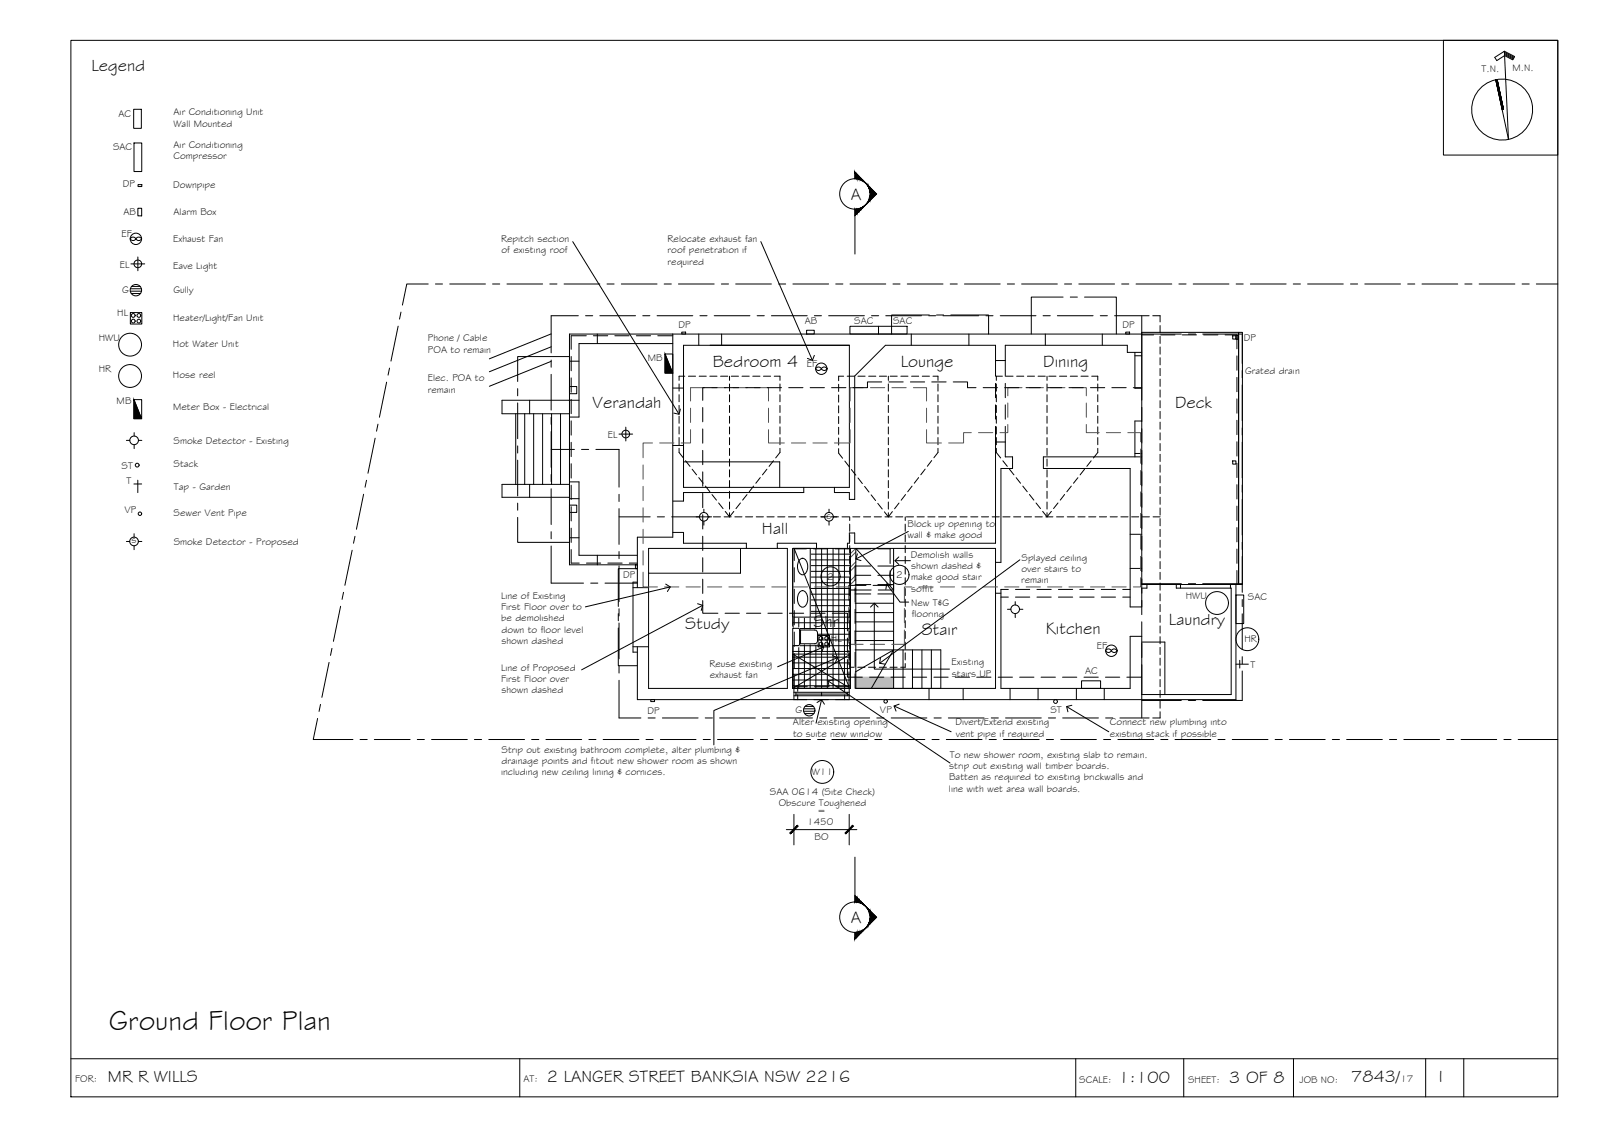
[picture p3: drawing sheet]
<svg xmlns="http://www.w3.org/2000/svg" width="420mm" height="297mm" viewBox="0 0 420 297" stroke-linecap="round" stroke-linejoin="round" font-family="sans-serif">
<!-- layer: EXISTING -->
<path d="M224.5 177.5l9.9 3v-3zM224.5 177.5l9.9 3h-9.9z" fill="#bababa" stroke="#bababa" stroke-width=".26"/>
<!-- layer: BORDER -->
<g fill="none" stroke="#000" stroke-width=".26">
<path d="M18.6 10.6h390v277h-390zM378.6 10.6h30v30.1h-30zM394.6 13.4l2.6 1.4-.4 .9-2.2-1.1-2 1.3-.6-.9 2.6-1.6 1 23.2-3.3-15.7M394.6 13.7l2.5 1.3M394.6 14l2.4 1.3M394.6 14.3l2.3 1.2M392.7 20.9l1.6 7.8M18.6 277.6h390M136.3 277.6v10M282.1 277.6v10M310.5 277.6v10M339.2 277.6v10"/>
<path d="M373.9 277.6v10M383.9 277.6v10"/>
<circle cx="394" cy="28.7" r="8"/>
</g>
<!-- layer: TILES -->
<g fill="none" stroke="#000" stroke-width=".26">
<path d="M207.9 145.3h15.2M207.9 146.8h15.2M207.9 148.3h15.2M207.9 149.8h15.2M207.9 151.3h15.2M207.9 152.8h15.2M207.9 154.3h15.2M207.9 155.8h15.2M207.9 157.3h15.2M207.9 158.8h15.2M208 143.8v36.7M209.5 143.8v36.7"/>
<path d="M211 143.8v36.7M212.5 143.8v36.7M214 143.8v36.7M215.5 143.8v36.7M217 143.8v36.7M218.5 143.8v36.7M220 143.8v36.7M221.5 143.8v36.7M223 143.8v36.7M207.9 160.3h15.2M207.9 161.8h15.2M207.9 163.3h15.2"/>
<path d="M207.9 164.8h15.2M207.9 166.3h15.2M207.9 167.8h15.2M207.9 169.3h15.2M207.9 170.8h15.2M207.9 172.3h15.2M207.9 173.8h15.2M207.9 175.3h15.2M207.9 176.8h15.2M207.9 178.3h15.2M207.9 179.8h15.2"/>
</g>
<!-- layer: MASK -->
<g fill="#fff" stroke="#fff" stroke-width=".26">
<path d="M214.4 165.8v2.3z"/>
<path d="M207.9 143.8v18l4.6-18zM212.5 143.8v18h-4.6z"/>
<path d="M214.4 165.8v2.2zM214.4 165.8v2.3zM214.4 165.8v2.4z"/>
<path d="M214.4 165.7v2.5zM214.4 165.7v2.6z"/>
<path d="M214.3 165.6l.1 2.7zM214.3 165.6v2.7z"/>
<path d="M214.3 165.6v2.7zM214.3 165.6v2.8z"/>
<path d="M214.3 165.5v2.9zM214.3 165.5v3z"/>
<path d="M214.2 165.5l.1 3zM214.2 165.5v3z"/>
<path d="M214.2 165.4v3.1zM214.2 165.4v3.2z"/>
<path d="M214.2 165.3v3.3zM214.2 165.3v3.3z"/>
<path d="M214.1 165.3l.1 3.3zM214.1 165.3v3.3z"/>
<path d="M214 165.3l.1 3.3zM214 165.3v3.4z"/>
<path d="M213.9 165.2l.1 3.5zM213.9 165.2v3.5z"/>
<path d="M213.9 165.2v3.5zM213.9 165.2v3.5z"/>
<path d="M213.8 165.2l.1 3.5zM213.8 165.2v3.6z"/>
<path d="M213.8 165.2v3.6zM213.8 165.2v3.6z"/>
<path d="M213.7 165.2l.1 3.6zM213.7 165.2l.1 3.6z"/>
<path d="M209.7 165.2h4v3.6zM209.7 165.2v3.6h4z"/>
<path d="M209.7 164.9v4.1zM209.7 164.9v4.1z"/>
<path d="M209.7 164.9v4.1zM209.7 164.9v4.2z"/>
<path d="M209.7 164.8v4.3zM209.7 164.8v4.3z"/>
<path d="M209.6 164.8l.1 4.3zM209.6 164.8v4.4z"/>
<path d="M209.6 164.8v4.4zM209.6 164.8v4.4z"/>
<path d="M209.6 164.8v4.4zM209.6 164.8v4.4z"/>
<path d="M209.5 164.7l.1 4.5zM209.5 164.7l.1 4.5z"/>
<path d="M209.5 164.7v4.5zM209.5 164.7v4.5z"/>
<path d="M207.9 164.7h1.6v4.5zM207.9 164.7v4.5h1.6z"/>
</g>
<path d="M207.9 143.8h4.6v18h-4.6zM207.9 164.7h1.5l.3 .5h4a.75 .75 0 0 1 .7 .7v2.1a.75 .75 0 0 1-.7 .8h-4l-.2 .4h-1.6z" fill="none" stroke="#fff" stroke-width=".26"/>
<!-- layer: WETAREA FIXTURES -->
<path d="M207.9 143.8h4.6v18h-4.6zM209.8 155.1a1.12 1.12 0 0 1 1.2-.1 1.12 1.12 0 0 1 .7 .9 2.36 2.36 0 0 1-1.2 3.3 2.43 2.43 0 0 1-1-3.7zM209.8 146.7a1.12 1.12 0 0 1 1.2-.2 1.12 1.12 0 0 1 .7 .9 2.36 2.36 0 0 1-1.2 3.3 2.43 2.43 0 0 1-1-3.7zM207.9 171.5h15.2v9h-15.2zM207.9 164.7h1.6l.2 .3v4l-.3 .2h-1.5zM207.9 171.5l15.2 9M209.7 165.2h4a.75 .75 0 0 1 .7 .7v2.1a.75 .75 0 0 1-.7 .8h-4M210 165.2v3.6M223.1 171.5l-15.2 9" fill="none" stroke="#000" stroke-width=".26"/>
<!-- layer: EXISTING -->
<g fill="none" stroke="#000" stroke-width=".26">
<path d="M149.4 94.7h2.5M156.7 87.6v2.5M176.5 90.1h-24.6v19.2h-2.5M176.5 87.6v53.2h-9.3v13.3M179.3 90.5h43.5v37.3h-43.5zM183.3 87.6v2.9M189.3 87.6v2.9M239 87.6v2.9M254.1 87.6v2.9M261.1 98.7v-8.2h-28.9l-8 8.1v32.3h-1.4v-1.8h-4v-1.3M261.1 94.5h2.6M274.2 87.6v2.9"/>
<path d="M289.1 87.6v2.9M297.7 92.4v9.4h1.8M297.7 93.3h1.8M299.5 92.4h-3.8v-1.9h-32v8.2M299.5 87.6h-150.1v21.7M299.5 87.1h25.4v66.1h-25.4zM323.3 88h.9v.9h-.9zM135.3 108.5v18.5M137.6 108.5v18.5M138.9 104.9v3.6M140 108.5v18.5M142.3 108.5v18.5"/>
<path d="M144.7 108.5v18.5M147 108.5v18.5M149.4 101.3h1.9v1.9h-1.9zM149.4 109.3v17h2.5v19.3h15.3M151.9 104.9h-20.2v3.6h17.7M176.5 101.7h2.8M176.5 116.8h2.8M261.1 111.8v30.6h-36.9v-2.7h-1.4v2.7h-.5v1.5M261.1 115.9h2.6M261.1 100.5v3.8M261.1 106.1v3.8M263.7 111.8v8h1.9v3h-3.1v24.6h-1.4"/>
<path d="M263.7 100.5v3.8M263.7 106.1v3.8M297.7 118.9h1.8M299.5 119.8h-25.9v3h22.8v36.3h3.1v-4.9h1.3v-1M299.5 110.4h-1.8v9.4M138.9 127v3.4M149.4 132.4h1.9v1.9h-1.9zM149.4 126.3v21.8h17.8M149.4 130.7h2.5M149.4 127h-17.7v3.4h17.7M176.5 139.6h2.8v2.8h16.5v1.4M179.3 121.1h25.2v6.7"/>
<path d="M210.8 127.8v1.3h-31.5v2.3h-2.8M323.3 120.8h.9v.9h-.9zM149.4 141h2.5M156.7 145.6v2.5M166 154.1h4.1M167.2 152.6h-1.2v18.4h1.2M170.1 143.8h36.4v36.7h-36.4zM194.2 143.8v6.5h-24.1M203.9 143.8v-1.4h10.3v1.5M208.3 148.8v3.8M208.3 154.5v3.7M211.5 143.9h-3.2v3.1"/>
<path d="M213.4 143.9h3.7M219 143.9h3.8M222.7 159.3v3.7M224.3 154.1v3.8M224.3 159.7v3.8M224.3 153.3h4.1M224.3 150.8h4.1M224.3 155.7h4.1M224.3 158.2h10.1M224.6 143.9h3.8M227.1 153.5h-4.4v3.9M228.4 148.4h-4.1v3.8"/>
<path d="M230.2 148.4h4.2v32.1M230.2 153.3h4.2M230.2 150.8h4.2M230.2 155.7h4.2M230.3 143.9h3.2v3.8M230.3 154.7h4.1M233.5 149.6v3.9h-4.5M234.4 148.3v-4.5h26.7v36.7h-36.6v-25.8h4M261.1 155.5h1.4M262.5 156.5h2M266.3 156.5h3.8M266.3 154.5h3.8"/>
<path d="M272 156.5h3.7M272 154.5h3.7M277.6 156.5h3.7M277.6 154.5h3.7M283.2 156.5h3.8M283.2 154.5h3.8M288.8 156.5h3.8M288.8 154.5h3.8M294.5 156.5h1.9M294.5 154.5h1.9M296.4 149h3.1M296.4 140.1h3.1"/>
<path d="M308.5 153.2v1h14.4v27.9h-23.4v-15.3h-3.1v13.7h-33.9v-26h2M309.6 153.2v1M322.7 153.2v1M324.2 153.2v30.2h-105.1M166 169.6h4.1M167.2 169.6v13.8h44.4M208.3 177v3h3.4M208.3 160.1v3.7M208.3 165.7v3.8M208.3 171.3v3.8M222.7 176.1v3.9h-3.5M222.7 164.9v3.7"/>
<path d="M222.7 170.5v3.8M224.3 176.2l10.1-5.8-5.9 10.1M224.3 170.4h22.4v10.1M224.3 165.4v3.7M224.3 171v3.7M224.3 176.6v3.9M224.3 160.6h10.1M224.3 163h10.1M224.3 165.5h10.1M224.3 167.9h10.1M236.8 170.4v10.1M239.3 170.4v10.1"/>
<path d="M241.8 170.4v10.1M244.3 170.4v10.1M299.5 168.3h6v13.8M209.2 180v1.3M209.2 182.2v1.2M213.5 183.4h3.7M213.6 180h3.8M221.5 180v1.3M221.5 182.2v1.2M243.7 180.5v2.9M252.6 180.5v2.9M264.9 180.5v2.9"/>
<path d="M272.3 180.5v2.9M282.3 180.5v2.9M289.6 180.5v2.9"/>
</g>
<!-- layer: SERVICES -->
<g fill="none" stroke="#000" stroke-width=".26">
<path d="M35.1 28.7h2v4.9h-2zM35.1 37.5h2.1v7.5h-2.1zM36.2 54.6h1v2h-1zM36.2 48.4h1v.5h-1zM34.2 76.3h2.9M34.2 75.7h2.9M34.3 62.4a.86 .86 0 0 1 1.4 .2 .86 .86 0 0 1-1.6 0zM34.3 69.2h3.7M34.4 77h2.5M34.5 75.1h2.3M35.8 62.4a.86 .86 0 0 1 1.3 .2 .86 .86 0 0 1-1.5 0zM36.2 67.4v3.6"/>
<path d="M34.2 82h3v3h-3zM144.6 87.5l-16.3 6.6M144.6 90.9l-16.3 6.6M144.6 94.7l-16.3 6.6M174.4 92.8v5h2l-2-5h2.1v5M178.8 87.1h1v.5h-1zM211.5 86.6h2.1v1h-2.1zM214.1 96.4a.86 .86 0 0 1 1.3 .3 .86 .86 0 0 1-1.5 0zM215.6 96.4a.86 .86 0 0 1 1.3 .3 .86 .86 0 0 1-1.5 0zM222.9 85.5h7.5v2.1h-7.5zM230.4 85.5h7.5v2.1h-7.5zM295.2 87.1h1.1v.5h-1.1z"/>
<path d="M324.2 88h.5v1h-.5zM324.9 87.1h.9v66.1h-.9zM33.2 115.5h.8M35.1 104.8v5h2l-2-5h2.1v5M35.2 113.4v.9M35.2 116.6v1M36.3 115.5h.9M162.3 113.8h3.6M164.1 112v3.6M35.1 126.9h2.1M35.2 139.9v.9M36.1 125.9v3.3"/>
<path d="M182.6 135.5h.9M184.6 133.5v.9M184.6 136.6v1.1M185.7 135.5h.9M215.4 135.5h.9M217.4 133.5v.9M217.4 136.6v1.1M218.6 135.5h.9M33.2 142h.8M35.2 143.1v1M36.3 142h.9M166.7 148.1h.5v1h-.5z"/>
<path d="M264.2 159.7h.9M266.3 157.7v.9M267.4 159.7h.9M324.2 156h2v7.5h-2zM214.6 166.6h3v3h-3zM266.3 160.9v1M283.7 178.5h5v2h-5zM290.2 170.3a.86 .86 0 0 1 1.3 .3 .84 .84 0 0 1-.8 .5 .84 .84 0 0 1-.7-.5zM291.5 170.6a.86 .86 0 0 1 1.5 0M291.5 170.6a.86 .86 0 0 0 1.5 0M324.2 174.1h3.2M325.1 173.1v2"/>
<path d="M170.7 183.4h1v.5h-1zM210.8 186.5h2.9M210.8 185.8h2.9M211 187.1h2.5M211.1 185.2h2.3"/>
<circle cx="35.6" cy="62.6" r="1.49"/>
<circle cx="35.6" cy="76.1" r="1.49"/>
<circle cx="36.1" cy="69.2" r="1.01"/>
<circle cx="34.1" cy="98.6" r="3"/>
<circle cx="34.1" cy="90.4" r="3"/>
<circle cx="34.9" cy="82.7" r=".5"/>
<circle cx="34.9" cy="84.2" r=".5"/>
<circle cx="36.4" cy="82.7" r=".5"/>
<circle cx="36.4" cy="84.2" r=".5"/>
<circle cx="215.4" cy="96.7" r="1.49"/>
<circle cx="35.2" cy="115.4" r="1.13"/>
<circle cx="164.1" cy="113.8" r="1.01"/>
<circle cx="36" cy="121.9" r=".5"/>
<circle cx="36.7" cy="134.7" r=".46"/>
<circle cx="184.6" cy="135.5" r="1.13"/>
<circle cx="217.4" cy="135.5" r="1.13"/>
<circle cx="35.2" cy="141.9" r="1.13"/>
<circle cx="266.3" cy="159.7" r="1.13"/>
<circle cx="319.2" cy="158.1" r="3"/>
<circle cx="215.3" cy="167.3" r=".5"/>
<circle cx="215.3" cy="168.9" r=".5"/>
<circle cx="216.8" cy="168.9" r=".5"/>
<circle cx="216.8" cy="167.3" r=".5"/>
<circle cx="291.5" cy="170.6" r="1.49"/>
<circle cx="327.1" cy="167.6" r="3"/>
<circle cx="212.2" cy="186.2" r="1.49"/>
<circle cx="232.3" cy="183.9" r=".46"/>
<circle cx="276.8" cy="183.9" r=".5"/>
</g>
<path d="M174.4 92.8l2 5h-2zM35.1 104.8l2 5h-2z" fill="#000" stroke="#000" stroke-width=".26"/>
<!-- layer: BORDER -->
<g fill="#000" stroke="#000" stroke-width=".26">
<path d="M392.3 20.9l1.7 7.8zM392.3 20.9h.3l1.4 7.8z"/>
<path d="M392.6 20.9l1.4 7.8h.3zM392.6 20.9l1.7 7.8z"/>
</g>
<!-- layer: ROOFPLAN EXIST. -->
<g fill="none" stroke="#000" stroke-width=".26">
<path d="M278.8 77.9h-8.3v9.7M280.7 77.9h1.9M284.4 77.9h8.4v9.7M144.6 94.4v1.9M144.6 98.1v9.4M149.4 93.5h-13.6v6.5M151.7 82.8h-7.1v9.7M153.6 82.8h1.9M157.3 82.8h9.4M168.6 82.8h1.8M172.3 82.8h9.4M179.6 98.6h-1.5v1.1"/>
<path d="M180.6 98.6h1.8M183.4 98.6h1.8M183.6 82.8h1.8M186.2 98.6h1.9M187.3 82.8h9.4M189 98.6h1.9M191.3 98.6v1.1M191.8 98.6h1.9M194.6 98.6h1.9M197.4 98.6h1.9M198.6 82.8h1.9M200.2 98.6h1.9"/>
<path d="M202.3 82.8h9.4M203.1 98.6h1.5v1.1M213.6 82.8h1.8M217.3 82.8h9.4M221.3 98.6h-1.4v1.2M222.2 98.6h1.9M225 98.6h1.9M227.8 98.6h1.9M228.6 82.8h1.8M230.6 98.6h1.9M232.3 82.8h9.4M233 98.6v1.1"/>
<path d="M233.5 98.6h1.8M236.3 98.6h1.8M239.1 98.6h1.8M241.9 98.6h1.9M243.6 82.8h1.8M243.7 82.6h-9.9v5M244.7 98.6h1.3v1.1M245.6 82.6h1.9M247.3 82.8h9.4M249.4 82.6h9.9v5M258.6 82.8h1.8M262.3 82.8h9.4"/>
<path d="M262.9 98.6h-1.6v1.1M263.8 98.6h1.9M266.6 98.6h1.9M269.5 98.6h1.8M272.3 98.6h1.8M273.6 82.8h1.8M274.6 98.6v1.1M275.1 98.6h1.9M277.3 82.8h9.4M277.9 98.6h1.9M280.7 98.6h1.9M283.5 98.6h1.9"/>
<path d="M286.3 98.6h1.6v1.1M288.6 82.8h1.8M292.3 82.8h9.1M299.5 87.6h10.3M302.3 82.8h2v1.6M304.3 85.4v1.8M304.3 88.2v1.8M304.3 91v1.9M304.3 93.8v1.9M304.3 96.6v1.9M304.3 99.4v1.9M311.7 87.6h1.9"/>
<path d="M315.4 87.6h10.4v7.7M325.8 97.2v1.9M135.8 101.9v1.9M135.8 105.6v9.4M135.8 116.9v1.9M144.6 109.4v1.9M144.6 113.1v9.4M144.6 117.8h6.1M152.5 117.8h1.9M156.3 117.8h6.1v9.9M178.1 100.7v1.8M178.1 103.5v1.8"/>
<path d="M178.1 106.3v1.9M178.1 109.1v1.9M178.1 111.9v1.9M178.1 114.7v1.9M178.1 117.5v1.1l1.1 1.5M191.3 100.7v1.8M191.3 103.5v1.9M191.3 106.3v1.9M191.3 109.1v1.9M191.3 111.9v1.9M191.3 114.7v1.9M191.3 117.5v1.9"/>
<path d="M204.6 100.7v1.8M204.6 103.5v1.8M204.6 106.3v1.9M204.6 109.1v1.9M204.6 111.9v1.9M204.6 114.7v1.9M204.6 117.5v1.1l-1.2 1.5M219.9 100.7v1.9M219.9 103.6v1.8M219.9 106.4v1.9M219.9 109.2v1.9M219.9 112v1.9"/>
<path d="M219.9 114.8v1.9M219.9 117.6v1.2l1.1 1.3M233 100.7v1.8M233 103.5v1.9M233 106.3v1.9M233 109.1v1.9M233 111.9v1.9M233 114.7v1.9M233 117.5v1.9M246 100.7v1.8M246 103.5v1.8M246 106.3v1.9"/>
<path d="M246 109.1v1.9M246 111.9v1.9M246 114.7v1.9M246 117.5v1.1l-1.1 1.4M261.3 100.7v1.8M261.3 103.5v1.8M261.3 106.3v1.9M261.3 109.1v1.9M261.3 111.9v1.9M261.3 114.7v1.9M261.3 117.5v1.1l1.2 1.5M274.6 100.7v1.8"/>
<path d="M274.6 103.5v1.9M274.6 106.3v1.9M274.6 109.1v1.9M274.6 111.9v1.9M274.6 114.7v1.9M274.6 117.5v1.9M287.9 100.7v1.8M287.9 103.5v1.8M287.9 106.3v1.9M287.9 109.1v1.9M287.9 111.9v1.9M287.9 114.7v1.9"/>
<path d="M287.9 117.5v1.1l-1.1 1.5M304.3 102.2v1.9M304.3 105v1.9M304.3 107.9v1.8M304.3 110.7v1.8M304.3 113.5v1.9M304.3 116.3v1.9M304.3 119.1v1.9M325.8 100.9v9.4M325.8 112.2v1.8M325.8 115.9v9.4M135.8 135.7v6.5h13.6"/>
<path d="M135.8 120.6v9.4M135.8 131.9v1.9M144.6 124.4v1.9M144.6 128.1v9.4M144.6 139.4v1.9M162.4 129.6v1.9M162.4 133.3v9.4M162.4 135.5h8.1M172.4 135.5h1.9M176.2 135.5h10M179.8 120.8l1.2 1.5M181.5 123l1.2 1.5"/>
<path d="M183.3 125.2l1.1 1.5M185 127.4l1.2 1.5M186.7 129.7l1.2 1.4M187.1 135.5h1.9M188.5 131.9l1.1 1.4M189.9 135.5h1.9M190.2 134.1l1.1 1.4M191.3 120.3v1.9M191.3 123.2v1.8M191.3 126v1.9M191.3 128.8v1.9M191.3 131.6v1.9"/>
<path d="M191.3 134.4v1.1M192.5 134.1l-1.2 1.4M192.7 135.5h1.9M194.2 131.9l-1.2 1.4M195.5 135.5h1.9M195.9 129.7l-1.1 1.4M197.7 127.4l-1.2 1.5M198.3 135.5h1.9M199.4 125.2l-1.2 1.5M201.1 123l-1.1 1.5M201.2 135.5h1.8M202.9 120.8l-1.2 1.5"/>
<path d="M204 135.5h1.9M206.8 135.5h1.9M209.6 135.5h1.9M212.4 135.5h1.9M215.2 135.5h1.9M218 135.5h1.9M220.8 135.5h1.9M221.6 120.9l1.1 1.5M222.8 135.5v1M222.8 137.4v1.9M223.3 123.1l1.2 1.5M223.7 135.5h1.8"/>
<path d="M225 125.3l1.2 1.5M226.5 135.5h1.9M226.8 127.5l1.1 1.5M228.5 129.7l1.1 1.5M229.3 135.5h1.9M230.2 132l1.2 1.4M232 134.2l1 1.3M232.1 135.5h1.9M233 120.3v1.9M233 123.2v1.8M233 126v1.9M233 128.8v1.9"/>
<path d="M233 131.6v1.9M233 134.4v1.1M234 134.1l-1 1.4M234.9 135.5h1.9M235.8 131.9l-1.2 1.5M237.4 135.5v1M237.4 137.4v1.9M237.5 129.7l-1.1 1.4M237.7 135.5h1.9M239.2 127.4l-1.1 1.5M240.5 135.5h1.9M240.9 125.2l-1.1 1.5"/>
<path d="M242.6 123l-1.1 1.5M243.3 135.5h1.9M244.4 120.7l-1.2 1.6M246.2 135.5h1.8M249 135.5h1.9M251.8 135.5h1.8M254.6 135.5h1.9M257.4 135.5h1.9M260.2 135.5h1.9M263 135.5h1.9M263 120.8l1.2 1.5M264.8 123l1.1 1.5"/>
<path d="M265.8 135.5h1.9M266.5 125.2l1.2 1.5M268.3 127.4l1.1 1.5M268.7 135.5h1.8M270 129.6l1.2 1.5M271.5 135.5h1.9M271.7 131.9l1.2 1.4M273.5 134.1l1.1 1.4M274.3 135.5h1.8M274.6 120.3v1.9M274.6 123.2v1.8M274.6 126v1.9"/>
<path d="M274.6 128.8v1.9M274.6 131.6v1.9M274.6 134.4v1.1M275.7 134.1l-1.1 1.4M277.1 135.5h1.9M277.5 131.9l-1.2 1.4M279.2 129.6l-1.1 1.5M279.9 135.5h1.9M281 127.4l-1.2 1.5M282.7 135.5h1.9M282.7 125.2l-1.2 1.5M284.4 123l-1.1 1.5"/>
<path d="M285.5 135.5h1.9M286.2 120.8l-1.2 1.5M288.3 135.5h1.9M291.2 135.5h1.8M294 135.5h1.9M296.8 135.5h1.8M299.6 135.5h1.9M302.4 135.5h1.9M304.3 121.9v1.9M304.3 124.7v1.9M304.3 127.5v1.9M304.3 130.4v1.8"/>
<path d="M304.3 133.2v1.8M304.3 136v1.9M304.3 138.8v1.9M325.8 127.2v1.8M325.8 130.9v9.4M144.6 143.1v9.8h8.4M154.9 152.9h1.9M158.7 152.9h8.5M162.4 144.6v1.9M162.4 148.4v9.3M162.4 159.6v1.9M167.2 149.1h-5v9.9"/>
<path d="M222.8 140.2v1.9M222.8 143v1.9M222.8 145.9v1.8M222.8 148.7v1.8M222.8 151.5v1.8M222.8 154.3v1.9M222.8 157.1v1.9M222.8 159.9v1.9M237.4 140.2v1.9M237.4 143v1.9M237.4 145.9v1.8M237.4 148.7v1.8"/>
<path d="M237.4 151.5v1.8M237.4 154.3v1.9M237.4 157.1v1.9M237.4 159.9v1.9M299.5 153h10.3M304.3 141.6v1.9M304.3 144.4v1.9M304.3 147.2v1.9M304.3 150v1.9M304.3 152.9v1.8M304.3 155.7v1.8M304.3 158.5v1.9"/>
<path d="M311.7 153h1.9M315.4 153h10.4M325.8 142.2v1.9M325.8 145.9v9.4M325.8 157.2v1.8M162.2 164.6v9.9h5M162.2 160.9v1.8M162.4 178.3v9.9h5.7M162.4 163.3v9.4M162.4 174.6v1.9M222.8 174v.9h1.2M222.8 162.7v1.9"/>
<path d="M222.8 165.5v1.9M222.8 168.4v1.8M222.8 171.1v1.9M225 174.9h1.9M227.8 174.9h1.9M230.6 174.9h1.9M233.4 174.9h1.9M237.4 174v.9h-1.2M237.4 162.7v1.9M237.4 165.5v1.9M237.4 168.4v1.8M237.4 171.1v1.9"/>
<path d="M304.3 161.3v1.9M304.3 164.1v1.9M304.3 166.9v1.9M304.3 169.7v1.9M304.3 172.5v1.9M304.3 175.4v1.8M304.3 178.2v1.8M325.8 175.9v7.7h-10.4M325.8 160.9v9.4M325.8 172.2v1.8M170 188.2h1.8M173.7 188.2h9.4"/>
<path d="M185 188.2h1.8M188.7 188.2h9.4M200 188.2h1.9M203.7 188.2h9.4M215 188.2h1.8M218.7 188.2h9.4M230 188.2h1.8M233.7 188.2h9.4M245 188.2h1.9M248.7 188.2h9.4M260 188.2h1.8M263.7 188.2h9.4"/>
<path d="M275 188.2h1.8M278.7 188.2h9.4M290 188.2h1.9M293.7 188.2h7.7M299.5 183.6h10.3M304.3 186.6v1.6h-2M304.3 181v1.9M304.3 183.8v1.9M311.7 183.6h1.9"/>
</g>
<!-- layer: 0.13 -->
<g fill="none" stroke="#000" stroke-width=".26">
<path d="M149.8 93.5v3.7M149.8 99.1v3.7M153.8 88h-4v3.6M155.6 88h3.8M161.3 88h3.7M166.9 88h3.7M172.5 88h4M299.5 87.8h3.1M304.4 87.8h3.8M310.1 87.8h3.7M315.7 87.8h3.7M321.3 87.8h3.1v3.7"/>
<path d="M324.4 93.3v3.8M324.4 98.9v3.8M149.8 104.7v3.8M149.8 110.3v3.8M149.8 116v3.7M324.4 104.6v3.7M324.4 110.2v3.8M324.4 115.8v3.8M149.8 121.6v3.7M149.8 127.2v3.8M149.8 132.8v3.8M149.8 138.5v3.7"/>
<path d="M324.4 121.4v3.8M324.4 127.1v3.7M324.4 132.7v3.8M324.4 138.3v3.8M149.8 144.1v3.5h2.1M153.8 147.6h3.8M159.4 147.6h3.8M165 147.6h2.2M208.3 143.9l14.4 36.1M224.5 143.8l9.9 10.9M324.4 143.9v3.8M324.4 149.6v3.6"/>
</g>
<!-- layer: HATCH -->
<path d="M224.3 143.9l-1.2 1.2M224.5 150.8l-1.4 1.4M224.5 154.4l-.4 .3M224.5 148.3l-1.4 1.4M224.5 151.8l-1.4 1.4M224.5 147.3l-1.4 1.4M224.5 144.7l-1.4 1.4" fill="none" stroke="#545454" stroke-width=".26"/>
<!-- layer: EXISTING FF -->
<g fill="none" stroke="#545454" stroke-width=".26">
<path d="M171.1 116.1h-2.4v3.9M173 116.1h3.7M181.1 112.6v3.5h-2.5M181.1 107v3.8M184.8 101.6h-3.7v3.5M186.7 101.6h3.7M192.3 101.6h3.7M197.9 101.6h3.7v3.5M201.6 112.6v3.5h4.1M201.6 107v3.8M207.6 116.1h3.7M213.2 116.1h3.7"/>
<path d="M223 112.6v3.5h-4.2M223 107v3.8M226.4 101.6h-3.4v3.5M228.3 101.6h3.7M233.9 101.6h3.8M239.6 101.6h3.4v3.5M243 112.6v3.5h3.9M243 107v3.8M254.7 113.4h-2v2.7h-3.9M256.6 113.4h3.8M264.3 111.3v2.1h-2M264.3 105.7v3.7"/>
<path d="M268 101.6h-3.7v2.2M269.9 101.6h3.8M275.5 101.6h3.8M281.2 101.6h3.7v2.2M284.9 111.3v2.1h3.4M284.9 105.7v3.7M290.2 113.4h3.7M295.8 113.4h3.4v2.4M299.2 117.7v3.8M168.7 121.9v3.7M168.7 127.5v3.7M168.7 133.1v3.8"/>
<path d="M168.7 138.8v3.7M299.2 123.4v3.7M299.2 129v3.7M299.2 134.6v3.7M168.7 150v3.9h3.7M168.7 144.4v3.7M174.3 153.9h3.7M179.9 153.9h3.8M185.6 153.9h3.7M191.2 153.9h3.7M196.8 153.9h3.7M202.4 153.9h3.8"/>
<path d="M208.1 153.9h3.7M213.7 153.9h3.7M219.3 153.9h3.8v3.8M223.1 159.5v3.8M237.2 159.5v3.8M239.1 153.9h-1.9v3.8M241 153.9h3.7M246.6 153.9h3.8M252.3 153.9h3.7M257.9 153.9h3.7M263.5 153.9h3.7M269.1 153.9h3.8"/>
<path d="M274.8 153.9h3.7M280.4 153.9h3.7M286 153.9h3.7M291.6 153.9h3.8M299.2 151.5v2.4h-1.9M299.2 140.2v3.8M299.2 145.9v3.7M223.1 165.2v3.7h3.3M228.2 168.9h3.8M237.2 165.2v3.7h-3.3"/>
</g>
<!-- layer: BOUNDARY -->
<g fill="none" stroke="#000" stroke-width=".26">
<path d="M112.3 74.5h-5.6l-1.2 5.5M114.2 74.5h1.9M117.9 74.5h9.4M129.2 74.5h1.9M133 74.5h9.3M144.2 74.5h1.9M147.9 74.5h9.4M159.2 74.5h1.9M162.9 74.5h9.4M174.2 74.5h1.9M177.9 74.5h9.4M189.2 74.5h1.9"/>
<path d="M192.9 74.5h9.4M204.2 74.5h1.9M207.9 74.5h9.4M219.2 74.5h1.9M222.9 74.5h9.4M234.2 74.5h1.9M237.9 74.5h9.4M249.2 74.5h1.9M252.9 74.5h9.4M264.2 74.5h1.9M267.9 74.5h9.4M279.2 74.5h1.9"/>
<path d="M282.9 74.5h9.4M294.2 74.5h1.9M297.9 74.5h9.4M309.2 74.5h1.9M312.9 74.5h9.4M324.2 74.5h1.9M327.9 74.5h9.4M339.2 74.5h1.9M342.9 74.5h9.4M354.2 74.5h1.9M357.9 74.5h9.4M369.2 74.5h1.9"/>
<path d="M372.9 74.5h9.4M384.2 74.5h1.9M387.9 74.5h9.4M399.2 74.5h1.9M402.9 74.5h5.7M102.2 96.5l-.4 1.9M104.4 85.5l-1.9 9.2M105.2 81.8l-.4 1.9M98.4 114.9l-1.9 9.2M99.1 111.2l-.4 1.8M101.4 100.2l-1.9 9.2M95.4 129.6l-1.9 9.2"/>
<path d="M96.1 125.9l-.4 1.8M89.3 159l-1.9 9.1M90.1 155.3l-.4 1.8M92.4 144.3l-1.9 9.2M93.1 140.6l-.4 1.8M86.3 173.7l-1.9 9.1M87.1 170l-.4 1.8M83.3 188.4l-1.1 5.5h10.4M84.1 184.7l-.4 1.8M94.4 193.9h1.9M98.2 193.9h9.4M109.4 193.9h1.9"/>
<path d="M113.2 193.9h9.4M124.4 193.9h1.9M128.2 193.9h9.4M139.4 193.9h1.9M143.2 193.9h9.4M154.4 193.9h1.9M158.2 193.9h9.4M169.4 193.9h1.9M173.2 193.9h9.3M184.4 193.9h1.9M188.2 193.9h9.4M199.4 193.9h1.9"/>
<path d="M203.2 193.9h9.4M214.4 193.9h1.9M218.2 193.9h9.3M229.4 193.9h1.9M233.2 193.9h9.4M244.4 193.9h1.9M248.2 193.9h9.4M259.4 193.9h1.9M263.2 193.9h9.3M274.4 193.9h1.9M278.2 193.9h9.4M289.4 193.9h1.9"/>
<path d="M293.2 193.9h9.4M304.4 193.9h1.9M308.2 193.9h9.3M319.4 193.9h1.9M323.2 193.9h9.4M334.4 193.9h1.9M338.2 193.9h9.4M349.4 193.9h1.9M353.2 193.9h9.3M364.4 193.9h1.9M368.2 193.9h9.4M379.4 193.9h1.9"/>
<path d="M383.2 193.9h9.3M394.4 193.9h1.9M398.2 193.9h10.4"/>
</g>
<!-- layer: 0 -->
<g fill="none" stroke="#000" stroke-width=".26">
<path d="M150.2 63.3l27.9 45.3M199.5 63.3l13.6 31.2M213.6 93.2l-.5 1.3-1.3-.5M178.4 107.2l-.3 1.4-1.4-.3M238.2 139.3l-13.7 7.3M174.6 153.1l1.2 .8-.8 1.2M175.8 153.9l-22.3 5.2M183 158.3l1.3 .4-.4 1.4M184.3 158.7l-31.8 16.9M224.9 145.2l-.4 1.4 1.3 .4M228.3 159.2l1-1 1 1M229.3 158.2v17.2h19.7"/>
<path d="M232.5 153.1l3.6 4.8h2.2M233.9 153.3l-1.4-.2-.2 1.4M234.7 147h4.1M235.7 146l-1 1 1 1M267.5 146.8l-36.8 27.1M214.7 169.1l1.4 .5-.6 1.3M216.1 169.6l-12.2 5.2M217.2 178.5l32 21.5M218.3 171.9l1.3 .5-.5 1.3M218.6 178.2l-1.4 .3 .2 1.4M219.6 172.4l-32.4 13.9v9M230.9 172.5l-.2 1.4 1.4 .2"/>
<path d="M214.3 184.2l1.2-.8 .7 1.2M215.5 183.4l-1.5 6.2M234.5 185.1l15 6.7M235.8 184.6l-1.3 .5 .5 1.3M279.7 185.2l11.1 6.6M281.1 184.9l-1.4 .3 .4 1.4"/>
</g>
<!-- layer: NEWWORK -->
<g fill="none" stroke="#000" stroke-width=".26">
<path d="M299.5 82.8v18.8M184.3 106.8v3.8M184.3 112.5v3.7M184.3 118.1v3.7M188.1 101.6h-3.8v3.4M190 101.6h3.7M195.6 101.6h3.8M201.2 101.6h3.8M206.8 101.6h3.8M212.5 101.6h3.7M218.1 101.6h3.8M231.3 100.1h-3.8v1.5h-3.8"/>
<path d="M233.1 100.1h3.8M238.8 100.1h3.7M244.4 100.1h3.7M250 100.1h3.8v1.5h2.2M257.9 101.6h3.7M263.5 101.6h3.7M269.1 101.6h3.8M274.7 101.6h3.8M280.4 101.6h3.7M286 101.6h3.7M291.6 101.6h3.8M297.2 101.6h2.3v3.3"/>
<path d="M299.5 106.8v3.7M299.5 112.4v3.7M299.5 118v3.8M184.3 123.7v3.8M184.3 129.3v3.8M184.3 135v3.7M299.5 123.6v3.8M299.5 129.3v3.7M299.5 134.9v3.7M184.3 157.5v3.3h4M184.3 140.6v3.7M184.3 146.2v3.8"/>
<path d="M184.3 151.8v3.8M223.1 143.8h11.3M224.5 143.8v10.9M299.5 140.5v3.8M299.5 146.1v3.8M299.5 151.8v3.7M299.5 157.4v3.7M190.2 160.8h3.7M195.8 160.8h3.7M201.4 160.8h3.8M207 160.8h3.8M212.7 160.8h3.7"/>
<path d="M218.3 160.8h4v4.6M222.3 172.9v4.6h3.9M222.3 167.3v3.7M228 177.5h3.8M233.7 177.5h3.7M239.3 177.5h3.7M244.9 177.5h3.8M250.5 177.5h3.8M256.2 177.5h3.7M261.8 177.5h3.7M267.4 177.5h3.8M273 177.5h3.8"/>
<path d="M278.7 177.5h3.7M284.3 177.5h3.7M289.9 177.5h3.8M299.5 174.3v3.2h-4M299.5 163v3.8M299.5 168.6v3.8M299.5 177.5v10.7M208.2 183.4v-2.9h-.3v-36.7h15.2v36.7h-.4v2.9"/>
</g>
<path d="M223.1 154.7h1.4" fill="none" stroke="#000" stroke-width=".3"/>
<!-- layer: WINDOWS -->
<g fill="none" stroke="#000" stroke-width=".26">
<path d="M208.2 183.4h14.5M208.2 182.4h14.5M208.2 181.5h14.5M208.7 181.5v.9M208.7 182h13.5M215.5 181.5v.9M222.2 181.5v.9M222.7 180.5h-14.5h14.5"/>
<circle cx="215.7" cy="202.4" r="3"/>
</g>
<!-- layer: DIMENSION -->
<path d="M206.2 217.5h18.5M208.2 213.5v8M222.7 213.5v8" fill="none" stroke="#000" stroke-width=".26"/>
<!-- layer: 0 -->
<g fill="#000" stroke="#000" stroke-width=".26">
<path d="M209.1 216.4l-1.8 2.2 2-2zM207.1 218.4l2-2-1.8 2.2z"/>
<path d="M221.6 218.4l.2 .2 1.8-2.2zM223.6 216.4l.2 .2-2 2z"/>
</g>
<!-- layer: SECTION POINT -->
<g fill="#000" stroke="#000" stroke-width=".26">
<path d="M226.7 54l.4-.3zM226.7 47.6l.4 .4zM227.4 53.2l-.3 .5zM227.4 48.4l.3 .5zM228.2 49.2l1.7 1.7-1.7 1.6zM226.7 237.3l.4 .3zM227.1 237.6l.3 .5zM226.7 243.6l.4-.3zM227.7 242.4l-.3 .5zM228.2 238.8l1.7 1.7-1.7 1.6z"/>
<path d="M224.2 45.2l.6 .5v1.2zM224.2 45.2v1.7h.6z"/>
<path d="M224.2 54.9l.6-.1v1.2zM224.2 54.9v1.6l.6-.5z"/>
<path d="M224.8 45.7l.5 .5v.8zM224.8 45.7v1.2l.5 .1z"/>
<path d="M224.8 54.8l.5-.1v.8zM224.8 54.8v1.2l.5-.5z"/>
<path d="M225.3 46.2l.5 .5v.5zM225.3 46.2v.8l.5 .2z"/>
<path d="M225.3 54.7l.5-.2v.5zM225.3 54.7v.8l.5-.5z"/>
<path d="M225.8 46.7l.4 .7zM225.8 46.7v.5l.4 .2z"/>
<path d="M225.8 54.5l.4-.2v.2zM225.8 54.5v.5l.4-.5z"/>
<path d="M226.2 47.2l.5 .5zM226.2 47.2l.5 .5z"/>
<path d="M226.2 54.3l.5-.3zM226.2 54.3v.2l.5-.4z"/>
<path d="M227.4 48.4l.3 .5zM227.1 48l.3 .4z"/>
<path d="M227.7 52.8l-.3 .4zM227.4 53.2l.3-.2z"/>
<path d="M227.7 48.7l.3 .2v.6zM227.7 48.7l.3 .8z"/>
<path d="M228 52.3v.5h-.3zM227.7 52.8v.2l.3-.2z"/>
<path d="M228 48.9l.1 .2v.9zM228 48.9l.1 1.1z"/>
<path d="M228.1 51.7v.9l-.1-.3zM228 52.3v.5l.1-.2z"/>
<path d="M228.1 49.1l.1 1.5zM228.1 49.1l.1 1.5z"/>
<path d="M228.2 51.1v1.4zM228.1 51.7v.9z"/>
<path d="M224.8 235.3l-.6 1.2h.6zM224.2 234.8l.6 .5-.6 1.2z"/>
<path d="M225.3 235.9l-.5 .6 .5 .1zM224.8 235.3l.5 .6-.5 .6z"/>
<path d="M225.3 236.6l.5 .2v-.5zM225.3 235.9l.5 .4-.5 .3z"/>
<path d="M225.8 236.8l.4 .2v-.2zM225.8 236.3l.4 .5h-.4z"/>
<path d="M226.2 237l.5 .3zM226.2 236.8l.5 .5-.5-.3z"/>
<path d="M227.4 238.1l.3 .4zM227.4 238l.3 .3z"/>
<path d="M227.7 238.5l.3 .6v-.5zM227.7 238.3l.3 .3-.3-.1z"/>
<path d="M228.1 238.7l-.1 .4 .1 .5zM228 238.6l.1 .1-.1 .4z"/>
<path d="M224.8 244.4l-.6 1.7 .6-.5zM224.2 244.5l.6-.1-.6 1.7z"/>
<path d="M225.3 244.3l-.5 1.3 .5-.5zM224.8 244.4l.5-.1-.5 1.3z"/>
<path d="M225.8 244.2l-.5 .9 .5-.5zM225.3 244.3l.5-.1-.5 .9z"/>
<path d="M226.2 243.9l-.4 .7zM225.8 244.2l.4-.3-.4 .7z"/>
<path d="M226.7 243.6l-.5 .5zM226.2 243.9l.5-.3-.5 .5z"/>
<path d="M227.7 242.4l-.3 .5zM227.4 242.9l-.3 .4z"/>
<path d="M228 241.9l-.3 .7 .3-.2zM228 241.9l-.3 .7z"/>
<path d="M228.1 241.3l-.1 1.1 .1-.2zM228.1 241.3l-.1 1.1z"/>
<path d="M228.2 240.8l-.1 1.4zM228.2 240.8l-.1 1.4z"/>
<path d="M228.2 238.8v1.4zM228.1 238.7v.9z"/>
</g>
<g fill="none" stroke="#000" stroke-width=".26">
<path d="M224.2 46.9v-1.7l5.7 5.7-5.7 5.6M224.2 54.9v11.7M224.2 234.8l5.7 5.7-5.7 5.6v-1.6M224.2 224.7v11.8"/>
<circle cx="224.2" cy="50.8" r="4"/>
<circle cx="224.2" cy="240.5" r="4"/>
</g>
<!-- layer: TEXT -->
<g fill="none" stroke="#000" stroke-width=".26">
<circle cx="217.8" cy="151.1" r="2.51"/>
<circle cx="235.9" cy="150.7" r="2.51"/>
</g>
<text font-size="7.5" x="28.6" y="270.1">Ground Floor Plan</text>
<g font-size="4.5">
<text x="24" y="18.6">Legend</text>
<text x="223.1" y="52.5">A</text>
<text x="187" y="96.1">Bedroom 4</text>
<text x="236.2" y="96.2">Lounge</text>
<text x="273.6" y="96.2">Dining</text>
<text x="155.3" y="107.1">Verandah</text>
<text x="308.2" y="107.1">Deck</text>
<text x="199.8" y="140">Hall</text>
<text x="179.7" y="165">Study</text>
<text x="213.3" y="164.4">Shr</text>
<text x="241.8" y="166.4">Stair</text>
<text x="274.3" y="166.1">Kitchen</text>
<text x="306.6" y="163.8">Laundry</text>
<text x="223.1" y="241.9">A</text>
<text x="28.3" y="283.7">MR R WILLS</text>
<text x="143.4" y="283.6">2 LANGER STREET BANKSIA NSW 2216</text>
<text x="293.3" y="283.9">1:100</text>
<text x="322.3" y="283.9">3 OF 8</text>
<text x="354.4" y="283.8">7843/</text>
<text x="377.3" y="283.7">I</text>
</g>
<g font-size="2.6">
<text x="388.6" y="18.9">T.N.</text>
<text x="396.7" y="18.7">M.N.</text>
<text x="31.1" y="30.6">AC</text>
<text x="45.5" y="30.3">Air Conditioning Unit</text>
<text x="45.5" y="33.2">Wall Mounted</text>
<text x="29.6" y="39.2">SAC</text>
<text x="45.5" y="41.8">Compressor</text>
<text x="45.5" y="38.9">Air Conditioning</text>
<text x="32.2" y="49.1">DP</text>
<text x="45.4" y="49.4">Downpipe</text>
<text x="32.4" y="56.4">AB</text>
<text x="45.5" y="56.3">Alarm Box</text>
<text x="31.8" y="62.2">EF</text>
<text x="45.4" y="63.3">Exhaust Fan</text>
<text x="131.4" y="63.5">Repitch section</text>
<text x="175.1" y="63.5">Relocate exhaust fan</text>
<text x="31.4" y="70.2">EL</text>
<text x="45.4" y="70.4">Eave Light</text>
<text x="131.5" y="66.4">of existing roof</text>
<text x="175.1" y="66.5">roof penetration if</text>
<text x="175.1" y="69.4">required</text>
<text x="32" y="76.9">G</text>
<text x="45.5" y="76.8">Gully</text>
<text x="30.7" y="82.8">HL</text>
<text x="25.9" y="89.3">HWU</text>
<text x="45.4" y="84.1">Heater/Light/Fan Unit</text>
<text x="112.2" y="89.5">Phone / Cable</text>
<text x="178" y="85.9">DP</text>
<text x="211.1" y="85">AB</text>
<text x="224" y="85">SAC</text>
<text x="234.2" y="85">SAC</text>
<text x="294.4" y="85.9">DP</text>
<text x="326.2" y="89.4">DP</text>
<text x="45.4" y="90.9">Hot Water Unit</text>
<text x="112.2" y="92.4">POA to remain</text>
<text x="169.9" y="94.5">MB</text>
<text x="25.9" y="97.6">HR</text>
<text x="45.4" y="99.1">Hose reel</text>
<text x="112.2" y="100">Elec. POA to</text>
<text x="211.6" y="96.2">EF</text>
<text x="326.5" y="98.1">Grated drain</text>
<text x="30.6" y="106">MB</text>
<text x="45.4" y="107.6">Meter Box - Electrical</text>
<text x="112.2" y="102.9">remain</text>
<text x="45.5" y="116.3">Smoke Detector - Existing</text>
<text x="159.4" y="114.8">EL</text>
<text x="31.9" y="123">ST</text>
<text x="45.5" y="122.5">Stack</text>
<text x="33.2" y="126.8">T</text>
<text x="45.6" y="128.5">Tap - Garden</text>
<text x="32.7" y="134.6">VP</text>
<text x="45.5" y="135.3">Sewer Vent Pipe</text>
<text x="216.8" y="136">s</text>
<text x="34.5" y="142.5">s</text>
<text x="45.6" y="142.9">Smoke Detector - Proposed</text>
<text x="238" y="138.2">Block up opening to</text>
<text x="238" y="141.1">wall &amp; make good</text>
<text x="238.9" y="146.3">Demolish walls</text>
<text x="239" y="149.3">shown dashed &amp;</text>
<text x="267.9" y="149.9">over stairs to</text>
<text x="267.9" y="147">Splayed ceiling</text>
<text x="163.4" y="151.6">DP</text>
<text x="216.9" y="151.9">2</text>
<text x="235" y="151.6">2</text>
<text x="239" y="152.2">make good stair</text>
<text x="239" y="155.1">soffit</text>
<text x="267.8" y="152.9">remain</text>
<text x="131.4" y="157.1">Line of Existing</text>
<text x="131.4" y="160">First Floor over to</text>
<text x="238.9" y="158.9">New T&amp;G</text>
<text x="239.1" y="161.8">flooring</text>
<text x="311" y="157.1">HWU</text>
<text x="327.3" y="157.2">SAC</text>
<text x="131.5" y="162.9">be demolished</text>
<text x="131.5" y="165.9">down to floor level</text>
<text x="211.1" y="167.4">HL</text>
<text x="131.5" y="168.8">shown dashed</text>
<text x="217.9" y="168.2">HL</text>
<text x="287.7" y="170.2">EF</text>
<text x="326.4" y="168.4">HR</text>
<text x="131.4" y="175.9">Line of Proposed</text>
<text x="131.4" y="178.8">First Floor over</text>
<text x="186" y="174.9">Reuse existing</text>
<text x="186.1" y="177.9">exhaust fan</text>
<text x="249.6" y="174.4">Existing</text>
<text x="249.6" y="177.4">stairs UP</text>
<text x="284.6" y="176.8">AC</text>
<text x="328" y="175.1">T</text>
<text x="131.5" y="181.7">shown dashed</text>
<text x="169.8" y="187.1">DP</text>
<text x="208" y="190.2">Alter existing opening</text>
<text x="208.6" y="187">G</text>
<text x="230.8" y="186.9">VP</text>
<text x="250.6" y="190.2">Divert/Extend existing</text>
<text x="275.5" y="187">ST</text>
<text x="291.1" y="190.2">Connect new plumbing into</text>
<text x="131.5" y="197.3">Strip out existing bathroom complete, alter plumbing &amp;</text>
<text x="208" y="193.1">to suite new window</text>
<text x="250.7" y="193.1">vent pipe if required</text>
<text x="291.1" y="193.1">existing stack if possible</text>
<text x="131.4" y="203.2">including new ceiling lining &amp; cornices.</text>
<text x="131.5" y="200.2">drainage points and fitout new shower room as shown</text>
<text x="212.9" y="203.2">W11</text>
<text x="249" y="201.7">strip out existing wall timber boards.</text>
<text x="249.1" y="198.8">To new shower room, existing slab to remain.</text>
<text x="201.9" y="208.5">SAA 0614 (Site Check)</text>
<text x="248.9" y="207.5">line with wet area wall boards.</text>
<text x="248.9" y="204.6">Batten as required to existing brickwalls and</text>
<text x="204.2" y="211.4">Obscure Toughened</text>
<text x="214.4" y="213.5">=</text>
<text x="211.7" y="216.4">1450</text>
<text x="213.6" y="220.3">BO</text>
<text x="19.7" y="283.8">FOR:</text>
<text x="137.3" y="283.6">AT:</text>
<text x="283" y="283.9">SCALE:</text>
<text x="311.6" y="283.9">SHEET:</text>
<text x="340.8" y="283.9">JOB NO:</text>
<text x="367.3" y="283.8">17</text>
</g>
</svg>
